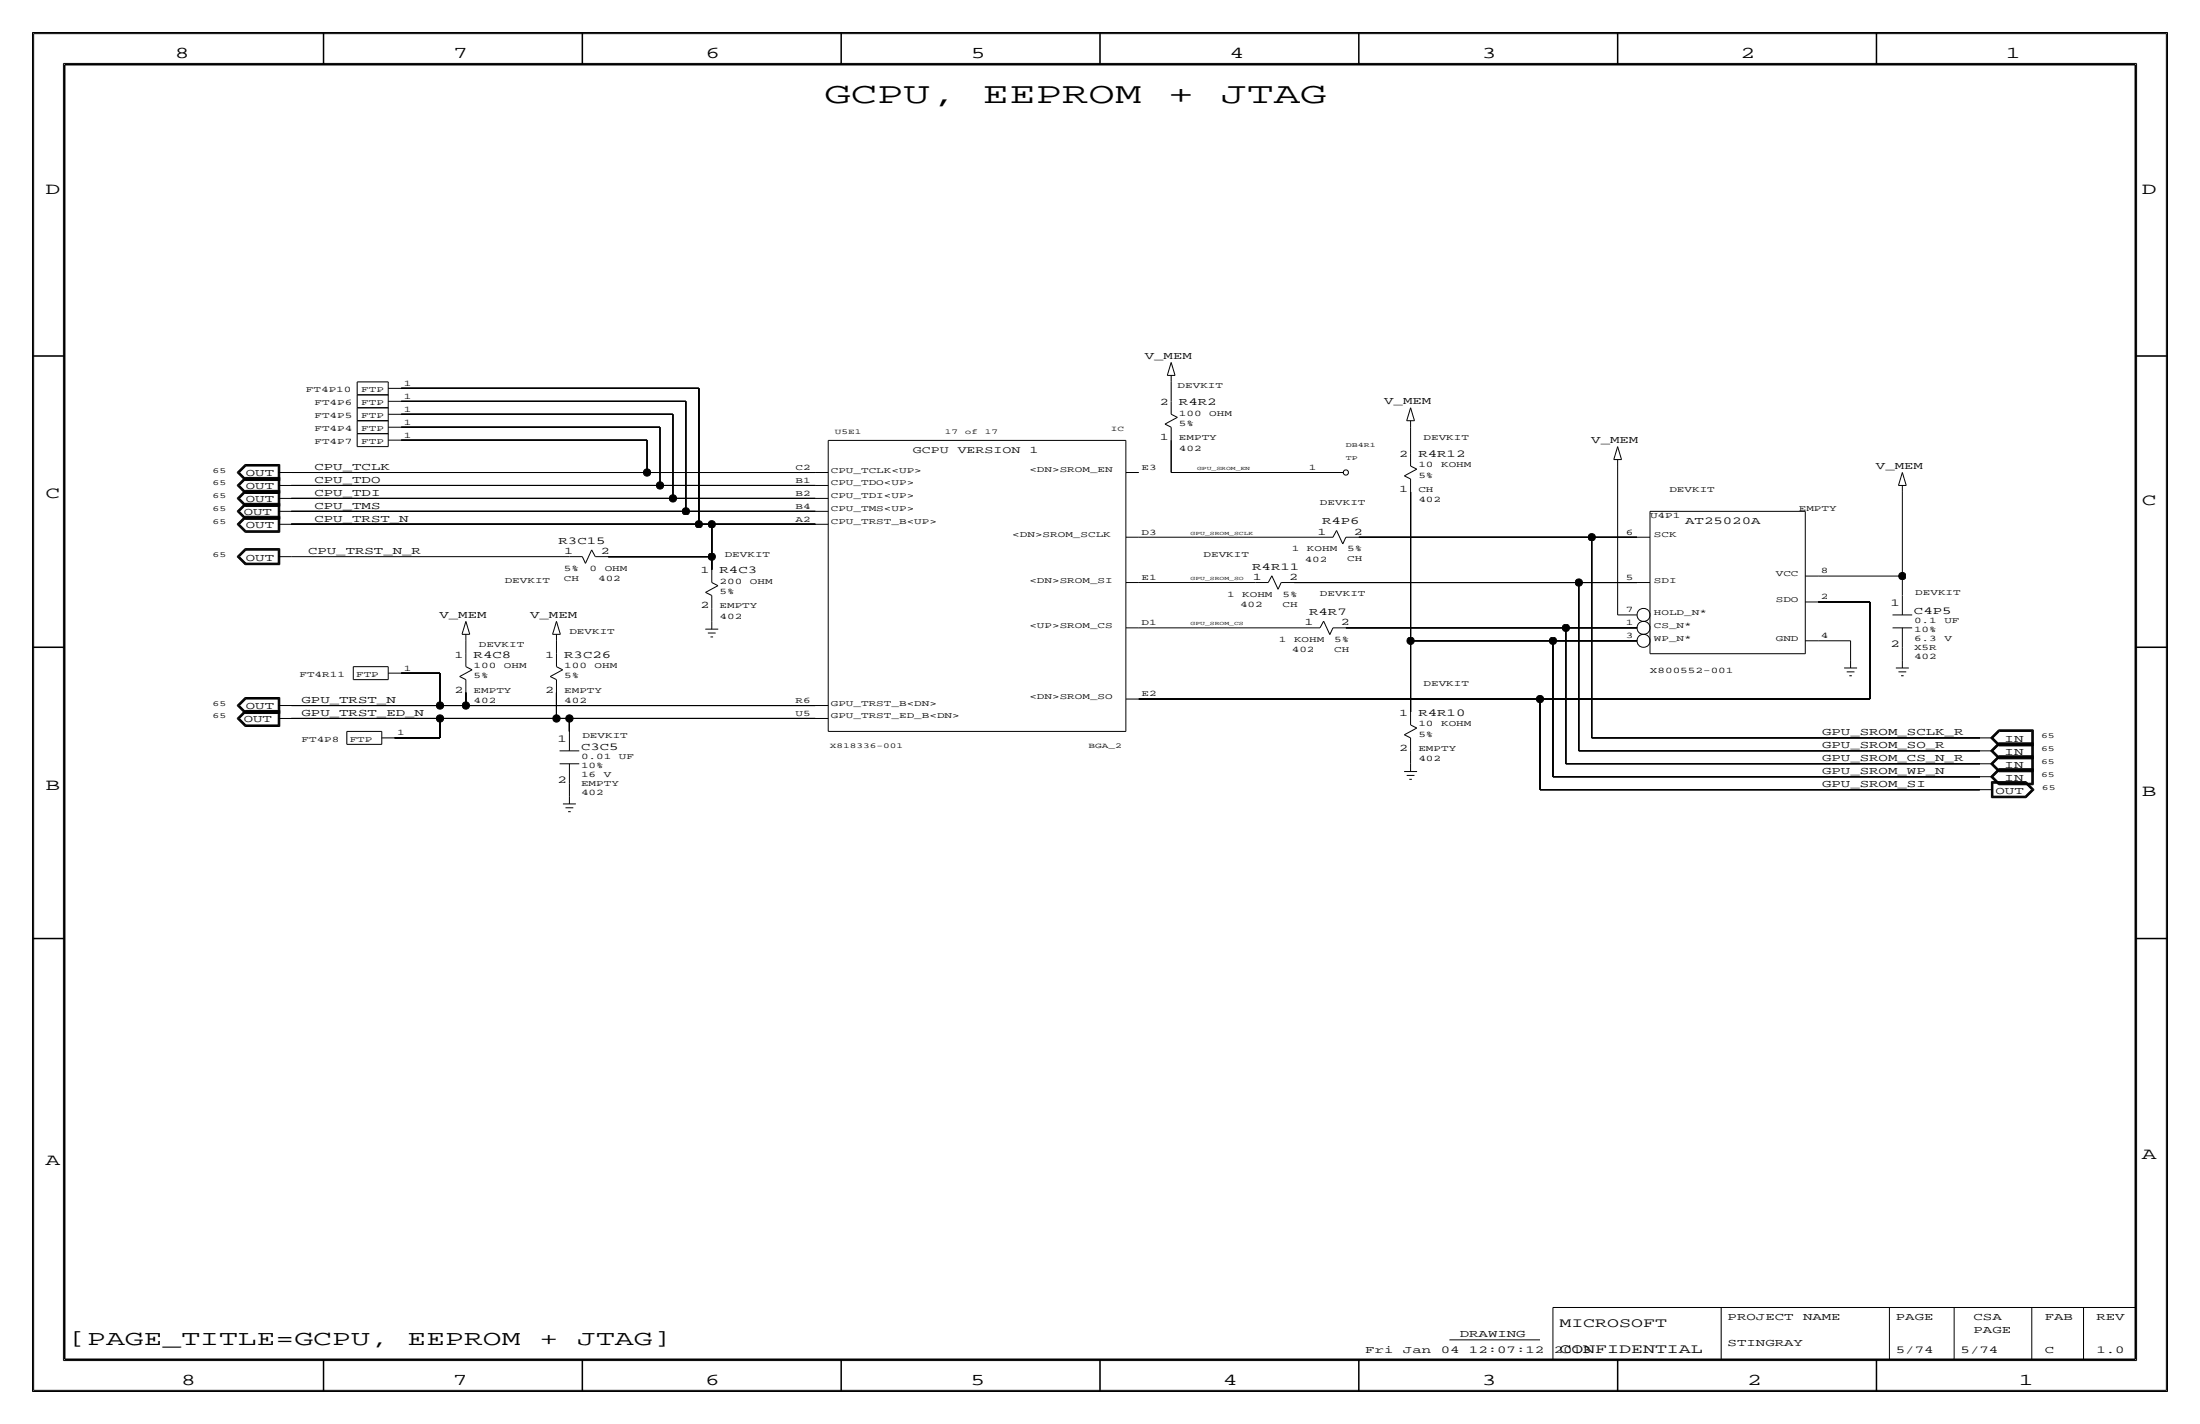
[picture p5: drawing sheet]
<svg xmlns="http://www.w3.org/2000/svg" width="432mm" height="279mm" viewBox="0 0 432 279" stroke-linecap="round" stroke-linejoin="round" font-family="sans-serif">
<!-- layer: Nets -->
<g fill="none" stroke="#000" stroke-width=".2">
<path d="M78.7 78.7h55.9zM78.7 76.2h58.5zM134.6 78.7v21.6zM137.2 76.2v26.7zM229.9 74.9v3.8zM57.1 92.7h69.9zM57.1 95.2h72.4zM57.1 97.8h75zM78.7 86.4h48.3zM78.7 83.8h50.8zM78.7 81.3h53.4zM127 92.7h33z"/>
<path d="M127 86.4v6.3zM129.5 95.2h30.5zM129.5 83.8v11.4zM132.1 97.8h27.9zM132.1 81.3v16.5zM229.9 86.4v6.3zM229.9 92.7h29.2zM276.9 96.5v29.2zM276.9 83.8v5.1zM317.5 91.4v29.3zM373.4 96.5v16.5zM57.1 100.3h77.5z"/>
<path d="M57.1 109.2h54.7zM57.1 102.9h80.1zM119.4 109.2h20.3zM134.6 100.3h25.4zM137.2 102.9h2.5zM139.7 109.2v2.6zM139.7 102.9v6.3zM139.7 102.9h20.3zM139.7 119.4v2.5zM223.5 114.3h22.9zM223.5 105.4h35.6zM254 114.3h55.9z"/>
<path d="M266.7 105.4h45.7zM309.9 114.3h11.4zM309.9 114.3v33zM312.4 105.4h8.9zM312.4 105.4v39.4zM356.9 118.1h10.1zM356.9 113h16.5zM367 118.1v19.1zM373.4 113v3.8zM57.1 138.4h29.3zM78.7 132.1h7.7zM86.4 138.4h5z"/>
<path d="M86.4 132.1v6.3zM91.4 135.9v2.5zM91.4 125.7v2.6zM91.4 138.4h68.6zM109.2 135.9v5.1zM109.2 125.7v2.6zM223.5 137.2h78.8zM223.5 123.2h33zM264.2 123.2h43.1zM276.9 125.7v14zM276.9 125.7h27.9zM302.3 137.2v17.7z"/>
<path d="M302.3 137.2h64.7zM304.8 125.7h16.5zM304.8 125.7v26.7zM307.3 123.2h14zM307.3 123.2v26.7zM317.5 120.7h3.8zM356.9 125.7h6.3zM363.2 125.7v3.8zM373.4 127v2.5zM57.1 141h29.3zM77.5 144.8h8.9zM86.4 141v3.8z"/>
<path d="M86.4 141h22.8zM109.2 141h2.6zM111.8 141h48.2zM111.8 141v2.5zM111.8 153.7v2.5zM276.9 147.3v2.6zM302.3 154.9h86.3zM304.8 152.4h83.8zM307.3 149.9h81.3zM309.9 147.3h78.7zM312.4 144.8h76.2z"/>
</g>
<g fill="#000" stroke="#000" stroke-width=".2">
<circle cx="127" cy="92.7" r=".72"/>
<circle cx="129.5" cy="95.3" r=".72"/>
<circle cx="132.1" cy="97.8" r=".72"/>
<circle cx="134.6" cy="100.3" r=".72"/>
<circle cx="137.2" cy="102.9" r=".72"/>
<circle cx="139.7" cy="102.9" r=".72"/>
<circle cx="139.7" cy="109.2" r=".72"/>
<circle cx="309.9" cy="114.3" r=".72"/>
<circle cx="312.4" cy="105.4" r=".72"/>
<circle cx="373.4" cy="113" r=".72"/>
<circle cx="86.4" cy="138.4" r=".72"/>
<circle cx="91.4" cy="138.4" r=".72"/>
<circle cx="276.9" cy="125.7" r=".72"/>
<circle cx="302.3" cy="137.2" r=".72"/>
<circle cx="304.8" cy="125.7" r=".72"/>
<circle cx="307.3" cy="123.2" r=".72"/>
<circle cx="86.4" cy="141" r=".72"/>
<circle cx="109.2" cy="141" r=".72"/>
<circle cx="111.8" cy="141" r=".72"/>
</g>
<!-- layer: Components -->
<g fill="none" stroke="#000" stroke-width=".2">
<path d="M70.1 77.5v2.5zM70.1 77.5h6.1zM70.1 74.9v2.6zM70.1 74.9h6.1zM76.2 78.7h2.5zM76.2 76.2h2.5zM76.2 77.5v2.5zM76.2 74.9v2.6zM229.1 73.7h1.5zM229.9 73.7v1.2zM229.9 71.1l.7 2.6zM229.9 78.7v2.6z"/>
<path d="M229.9 71.1l-.8 2.6zM46.5 92.7l1.6 1.6zM46.5 95.2l1.6 1.6zM46.5 97.8l1.6 1.6zM46.5 92.7l1.6-1.6zM46.5 95.2l1.6-1.5zM46.5 97.8l1.6-1.6zM46.7 92.7l1.5 1.5zM46.7 95.3l1.5 1.4zM46.7 97.8l1.5 1.5zM46.7 92.7l1.5-1.5zM46.7 95.2l1.5-1.4z"/>
<path d="M46.7 97.8l1.5-1.5zM46.8 92.7l1.4-1.4zM46.8 95.2l1.4-1.3zM46.8 97.8l1.4-1.4zM46.8 92.7l1.4 1.4zM46.8 95.3l1.4 1.3zM46.8 97.8l1.4 1.4zM47 92.7l1.3-1.3zM47 95.2l1.3-1.2zM47 97.8l1.3-1.3zM47 92.7l1.3 1.3zM47 95.2l1.3 1.3z"/>
<path d="M47 97.8l1.3 1.3zM48.1 91.1h6.8zM48.1 93.7h6.8zM48.1 96.2h6.8zM48.1 98.8h6.8zM48.1 94.3h6.8zM48.1 96.8h6.8zM48.1 99.4h6.8zM48.2 91.2h6.6zM48.2 93.8h6.6zM48.2 96.3h6.6zM48.2 98.9h6.6z"/>
<path d="M48.2 94.2h6.6zM48.2 96.7h6.6zM48.2 99.3h6.6zM48.2 94.1h6.5zM48.2 96.6h6.5zM48.2 99.2h6.5zM48.2 91.3h6.5zM48.2 93.9h6.5zM48.2 96.4h6.5zM48.2 99h6.5zM48.3 91.4h6.3zM48.3 94h6.3z"/>
<path d="M48.3 96.5h6.3zM48.3 99.1h6.3zM54.6 92.7h2.5zM54.6 95.2h2.5zM54.6 97.8h2.5zM54.6 91.4v2.6zM54.6 94v2.5zM54.6 96.5v2.6zM54.6 99.1v2.5zM54.7 91.3v2.8zM54.7 93.9v2.7zM54.7 96.4v2.8z"/>
<path d="M54.7 99v2.7zM54.8 91.2v3zM54.8 93.8v2.9zM54.8 96.3v3zM54.8 98.9v2.9zM54.9 91.1v3.2zM54.9 93.7v3.1zM54.9 96.2v3.2zM54.9 98.8v3.1zM70.1 87.6h6.1zM70.1 85.1v2.5zM70.1 85.1h6.1z"/>
<path d="M70.1 82.5v2.6zM70.1 82.5h6.1zM70.1 80v2.5zM70.1 80h6.1zM76.2 86.4h2.5zM76.2 83.8h2.5zM76.2 81.3h2.5zM76.2 85.1v2.5zM76.2 82.5v2.6zM76.2 80v2.5zM160 92.7h2.6zM160 95.2h2.6z"/>
<path d="M160 97.8h2.6zM162.6 86.4h58.4zM162.6 86.4v57.1zM221 92.7h2.5zM221 86.4v57.1zM228.7 83.2l1.2 .6zM228.7 83.2l2.4-1.3zM229.9 83.8v2.6zM229.9 81.3l1.2 .6zM259 92.7h4.6zM275.6 93.4l2.5-1.4zM275.6 93.4l1.3 .6z"/>
<path d="M276.1 82.5h1.5zM276.9 82.5v1.3zM276.9 80l.7 2.5zM276.9 88.9v2.5zM276.9 94v2.5zM276.9 91.4l1.2 .6zM276.9 80l-.8 2.5zM316.7 90.2h1.6zM317.5 87.6l-.8 2.6zM317.5 90.2v1.2zM317.5 87.6l.8 2.6zM372.6 95.2h1.5z"/>
<path d="M373.4 92.7l-.8 2.5zM373.4 95.2v1.3zM373.4 92.7l.7 2.5zM46.5 109.2l1.6 1.6zM46.5 100.3l1.6 1.6zM46.5 102.9l1.6 1.5zM46.5 109.2l1.6-1.6zM46.5 100.3l1.6-1.5zM46.5 102.9l1.6-1.6zM46.7 109.2l1.5 1.5zM46.7 100.3l1.5 1.5zM46.7 102.9l1.5 1.4z"/>
<path d="M46.7 109.2l1.5-1.5zM46.7 100.3l1.5-1.4zM46.7 102.9l1.5-1.5zM46.8 109.2l1.4-1.4zM46.8 100.3l1.4-1.3zM46.8 102.9l1.4-1.4zM46.8 109.2l1.4 1.4zM46.8 100.3l1.4 1.4zM46.8 102.9l1.4 1.3zM47 109.2l1.3-1.2zM47 100.3l1.3-1.2zM47 102.9l1.3-1.3z"/>
<path d="M47 109.2l1.3 1.3zM47 100.3l1.3 1.3zM47 102.9l1.3 1.2zM48.1 107.6h6.8zM48.1 101.3h6.8zM48.1 110.8h6.8zM48.1 101.9h6.8zM48.1 104.4h6.8zM48.2 107.7h6.6zM48.2 101.4h6.6zM48.2 110.7h6.6zM48.2 101.8h6.6z"/>
<path d="M48.2 104.3h6.6zM48.2 110.6h6.5zM48.2 101.7h6.5zM48.2 104.2h6.5zM48.2 107.8h6.5zM48.2 101.5h6.5zM48.3 107.9h6.3zM48.3 110.5h6.3zM48.3 101.6h6.3zM48.3 104.1h6.3zM54.6 109.2h2.5zM54.6 100.3h2.5z"/>
<path d="M54.6 102.9h2.5zM54.6 107.9v2.6zM54.6 101.6v2.5zM54.7 107.8v2.8zM54.7 101.5v2.7zM54.8 107.7v3zM54.8 101.4v2.9zM54.9 107.6v3.2zM54.9 101.3v3.1zM111.8 109.2h2.5zM114.3 109.2l.6 1.3zM116.1 107.9l.7 1.3z"/>
<path d="M116.1 107.9l-1.2 2.6zM116.8 109.2h2.6zM138.5 116.2l2.4-1.3zM138.5 116.2l1.2 .6zM139.7 111.8v2.5zM139.7 116.8v2.6zM139.7 114.3l1.2 .6zM160 102.9h2.6zM160 100.3h2.6zM221 114.3h2.5zM221 105.4h2.5zM246.4 114.3h2.5z"/>
<path d="M249.6 113l1.3 2.6zM249.6 113l-.7 1.3zM251.5 114.3h2.5zM251.5 114.3l-.6 1.3zM259.1 105.4h2.5zM262.3 104.1l1.3 2.6zM262.3 104.1l-.7 1.3zM264.2 105.4h2.5zM264.2 105.4l-.6 1.3zM321.3 114.3h2.5zM321.3 105.4h2.5zM323.8 100.3v28z"/>
<path d="M323.8 100.3h30.5zM354.3 113h2.6zM354.3 118.1h2.6zM354.3 100.3v28zM373.4 116.8v3.9zM46.5 138.4l1.6 1.6zM46.7 138.4l1.5 1.5zM46.7 138.4l1.5-1.4zM46.8 138.4l1.4-1.3zM46.8 138.4l1.4 1.4zM47 138.4l1.3-1.2zM47 138.4l1.3 1.3z"/>
<path d="M48.1 139.4h6.8zM48.1 136.9h6.8zM48.1 139.4l-1.6 1.6zM48.1 136.9l-1.6 1.5zM48.2 139.5h6.6zM48.2 137h6.6zM48.2 139.9h6.6zM48.2 139.8h6.5zM48.2 139.6h6.5zM48.2 137.1h6.5zM48.3 139.7h6.3zM48.3 137.2h6.3z"/>
<path d="M54.6 138.4h2.5zM54.6 139.7v2.5zM54.6 137.2v2.5zM54.7 139.6v2.7zM54.7 137.1v2.7zM54.8 139.5v2.9zM54.8 137v2.9zM54.9 139.4v3.1zM54.9 136.9v3.1zM69.3 130.8v2.5zM69.3 133.3h6.9zM69.3 130.8h6.9z"/>
<path d="M76.2 132.1h2.5zM76.2 130.8v2.5zM90.2 132.7l1.2 .7zM90.2 132.7l2.5-1.3zM90.7 124.5h1.5zM91.4 128.3v2.5zM91.4 133.3v2.6zM91.4 130.8l1.3 .6zM91.4 124.5v1.2zM91.4 121.9l.8 2.6zM91.4 121.9l-.7 2.6zM108 132.7l2.4-1.3z"/>
<path d="M108 132.7l1.2 .7zM108.5 124.5h1.5zM109.2 121.9l-.7 2.6zM109.2 128.3v2.5zM109.2 133.3v2.6zM109.2 130.8l1.2 .6zM109.2 124.5v1.2zM109.2 121.9l.8 2.6zM138.4 123.4h2.6zM138.9 124.2h1.6zM139.4 125h.6zM139.7 121.9v1.5z"/>
<path d="M160 138.4h2.6zM221 137.2h2.5zM221 123.2h2.5zM256.5 123.2h2.6zM259.8 121.9l1.2 2.6zM259.8 121.9l-.7 1.3zM261.6 123.2h2.6zM261.6 123.2l-.6 1.3zM276.9 139.7v2.5zM323.8 128.3h30.5zM354.3 125.7h2.6zM361.9 131.1h2.6z"/>
<path d="M362.5 131.8h1.5zM363 132.6h.5zM363.2 129.5v1.6zM371.4 120.7h3.9zM371.4 123.2h3.9zM372.1 131.1h2.6zM372.6 131.8h1.5zM373.1 132.6h.5zM373.4 123.2v3.8zM373.4 129.5v1.6zM46.5 141l1.6 1.5zM46.7 141l1.5 1.4z"/>
<path d="M46.7 141l1.5-1.5zM46.8 141l1.4-1.4zM46.8 141l1.4 1.3zM47 141l1.3-1.3zM47 141l1.3 1.2zM48.1 142.5h6.8zM48.1 140h6.8zM48.2 142.4h6.6zM48.2 142.3h6.5zM48.3 142.2h6.3zM54.6 141h2.5zM68.1 146h6.8z"/>
<path d="M68.1 143.5h6.8zM68.1 143.5v2.5zM74.9 143.5v2.5zM74.9 144.8h2.6zM109.8 147.3h3.9zM109.8 149.9h3.9zM110.5 157.7h2.5zM111 158.5h1.5zM111.5 159.3h.5zM111.8 156.2v1.5zM111.8 143.5v3.8zM111.8 149.9v3.8z"/>
<path d="M160 141h2.6zM162.6 143.5h58.4zM275.6 151.4h2.5zM275.6 144.2l2.5-1.4zM275.6 144.2l1.3 .6zM276.1 152.1h1.5zM276.6 152.9h.5zM276.9 144.8v2.5zM276.9 142.2l1.2 .6zM276.9 149.9v1.5zM388.6 154.9h2.6zM388.6 152.4h2.6z"/>
<path d="M388.6 149.9h2.6zM388.6 147.3h2.6zM388.6 144.8h2.6zM390.7 152.4l1.6 1.6zM390.7 149.9l1.6 1.5zM390.7 147.3l1.6 1.6zM390.7 144.8l1.6 1.6zM390.7 152.4l1.6-1.6zM390.7 149.9l1.6-1.6zM390.7 147.3l1.6-1.6zM390.7 144.8l1.6-1.6zM390.9 153.4h6.8z"/>
<path d="M390.9 152.4l1.4 1.5zM390.9 149.9l1.4 1.4zM390.9 147.3l1.4 1.5zM390.9 144.8l1.4 1.5zM390.9 156.5h6.8zM390.9 153.4v3.1zM390.9 152.4l1.4-1.5zM390.9 149.9l1.4-1.5zM390.9 147.3l1.4-1.5zM390.9 144.8l1.4-1.5zM391 153.5v2.9zM391 156.4h6.6z"/>
<path d="M391 153.5h6.6zM391 152.4l1.4 1.4zM391 149.9l1.4 1.3zM391 147.3l1.4 1.4zM391 144.8l1.4 1.4zM391 152.4l1.4-1.4zM391 149.9l1.4-1.4zM391 147.3l1.4-1.4zM391 144.8l1.4-1.4zM391.1 153.6v2.7zM391.1 156.3h6.5zM391.1 153.6h6.5z"/>
<path d="M391.2 152.4l1.2 1.3zM391.2 149.9l1.2 1.2zM391.2 147.3l1.2 1.3zM391.2 144.8l1.2 1.2zM391.2 153.7h6.3zM391.2 153.7v2.5zM391.2 156.2h6.3zM391.2 152.4l1.2-1.3zM391.2 149.9l1.2-1.3zM391.2 147.3l1.2-1.2zM391.2 144.8l1.2-1.3zM392.3 150.8h6.8z"/>
<path d="M392.3 148.3h6.8zM392.3 145.7h6.8zM392.3 143.2h6.8zM392.3 154h6.8zM392.3 151.4h6.8zM392.3 148.9h6.8zM392.3 146.4h6.8zM392.3 150.9h6.7zM392.3 148.4h6.7zM392.3 145.8h6.7zM392.3 143.3h6.7zM392.3 153.9h6.7z"/>
<path d="M392.3 151.3h6.7zM392.3 148.8h6.7zM392.3 146.3h6.7zM392.4 151h6.5zM392.4 148.5h6.5zM392.4 145.9h6.5zM392.4 143.4h6.5zM392.4 153.8h6.5zM392.4 151.2h6.5zM392.4 148.7h6.5zM392.4 146.2h6.5zM392.4 151.1h6.4z"/>
<path d="M392.4 153.7h6.4zM392.4 148.6h6.4zM392.4 146h6.4zM392.4 143.5h6.4zM397.5 153.7l1.3 1.2zM397.5 156.2l1.3-1.3zM397.6 156.3l1.3-1.4zM397.6 153.6l1.3 1.3zM397.6 156.4l1.5-1.5zM397.6 153.5l1.5 1.4zM397.7 156.5l1.5-1.6zM397.7 153.4l1.5 1.5z"/>
<path d="M398.8 151.1v2.6zM398.8 148.6v2.5zM398.8 146v2.6zM398.8 143.5v2.6zM398.9 151v2.8zM398.9 148.5v2.7zM398.9 145.9v2.8zM398.9 143.4v2.8zM399 150.9v3zM399 148.4v2.9zM399 145.8v3zM399 143.3v3z"/>
<path d="M399.1 150.8v3.2zM399.1 148.3v3.1zM399.1 145.7v3.2zM399.1 143.2v3.2zM284.5 262.9h17.8z"/>
<circle cx="264.2" cy="92.7" r=".51"/>
<circle cx="322.6" cy="120.7" r="1.28"/>
<circle cx="322.6" cy="123.2" r="1.28"/>
<circle cx="322.6" cy="125.7" r="1.28"/>
</g>
<!-- layer: Page Border and Title Block -->
<g fill="none" stroke="#000" stroke-width=".3">
<path d="M6.3 6.3v266.7zM6.4 6.3h419zM12.7 12.7h406.4zM12.7 12.7v254zM63.5 6.3v6.4zM114.3 6.3v6.4zM165.1 6.3v6.4zM215.9 6.3v6.4zM266.7 6.3v6.4zM317.5 6.3v6.4zM368.3 6.3v6.4zM419.1 12.7v254z"/>
<path d="M425.4 6.3v266.7zM6.3 69.8h6.4zM419.1 69.8h6.3zM6.3 127h6.4zM419.1 127h6.3zM6.3 184.1h6.4zM419.1 184.1h6.3zM6.4 273h419zM12.7 266.7h406.4zM63.5 266.7v6.3zM114.3 266.7v6.3zM165.1 266.7v6.3z"/>
<path d="M215.9 266.7v6.3zM266.7 266.7v6.3zM317.5 266.7v6.3zM368.3 266.7v6.3z"/>
</g>
<g fill="none" stroke="#000" stroke-width=".2">
<path d="M6.6 6.6h418.6zM6.6 6.6v266.2zM12.4 12.4v254.6zM12.4 12.4h407zM419.4 12.4v254.6zM425.2 6.6v266.2zM304.8 256.5v10.2zM304.8 256.5h114.3zM337.8 256.5v10.2zM370.8 256.5v10.2zM383.5 256.5v10.2zM398.8 256.5v10.2z"/>
<path d="M408.9 256.5v10.2zM6.6 272.8h418.6zM12.4 267h407z"/>
</g>
<g font-size="5.8">
<text x="161.8" y="20.2">GCPU,</text>
<text x="192.9" y="20.2">EEPROM</text>
<text x="229.2" y="20.2">+</text>
<text x="239.6" y="20.2">JTAG</text>
</g>
<g font-size="4.2">
<text x="13.4" y="263.9">[PAGE_TITLE=GCPU,</text>
<text x="80" y="263.9">EEPROM</text>
<text x="105.9" y="263.9">+</text>
<text x="113.3" y="263.9">JTAG]</text>
</g>
<g font-size="3.3">
<text x="34.3" y="11.4">8</text>
<text x="88.9" y="11.4">7</text>
<text x="138.5" y="11.4">6</text>
<text x="190.5" y="11.4">5</text>
<text x="241.3" y="11.4">4</text>
<text x="290.8" y="11.4">3</text>
<text x="341.6" y="11.4">2</text>
<text x="393.7" y="11.4">1</text>
<text x="8.9" y="38.1">D</text>
<text x="420.4" y="38.1">D</text>
<text x="8.9" y="97.8">C</text>
<text x="420.4" y="99.1">C</text>
<text x="8.9" y="154.9">B</text>
<text x="420.4" y="156.2">B</text>
<text x="420.4" y="227.3">A</text>
<text x="8.9" y="228.6">A</text>
<text x="35.6" y="271.8">8</text>
<text x="88.9" y="271.8">7</text>
<text x="138.4" y="271.8">6</text>
<text x="190.5" y="271.8">5</text>
<text x="240" y="271.8">4</text>
<text x="290.8" y="271.8">3</text>
<text x="342.9" y="271.8">2</text>
<text x="396.2" y="271.8">1</text>
</g>
<g font-size="2.6">
<text x="306.1" y="260.4">MICROSOFT</text>
<text x="306.1" y="265.4">CONFIDENTIAL</text>
</g>
<g font-size="2.1">
<text x="224.7" y="70.5">V_MEM</text>
<text x="231.4" y="79.5">R4R2</text>
<text x="271.7" y="79.3">V_MEM</text>
<text x="278.4" y="89.7">R4R12</text>
<text x="312.3" y="87">V_MEM</text>
<text x="48.3" y="93.5">OUT</text>
<text x="61.7" y="92.2">CPU_TCLK</text>
<text x="61.7" y="94.7">CPU_TDO</text>
<text x="368.2" y="92.1">V_MEM</text>
<text x="47.9" y="101.1">OUT</text>
<text x="48.3" y="96">OUT</text>
<text x="48.3" y="98.6">OUT</text>
<text x="61.7" y="97.3">CPU_TDI</text>
<text x="61.7" y="99.8">CPU_TMS</text>
<text x="48.3" y="103.6">OUT</text>
<text x="61.7" y="102.4">CPU_TRST_N</text>
<text x="109.6" y="106.7">R3C15</text>
<text x="259.5" y="102.9">R4P6</text>
<text x="330.8" y="102.9">AT25020A</text>
<text x="48.3" y="110">OUT</text>
<text x="60.5" y="108.7">CPU_TRST_N_R</text>
<text x="141.2" y="112.5">R4C3</text>
<text x="245.8" y="111.8">R4R11</text>
<text x="371" y="118.9">1</text>
<text x="86.3" y="121.3">V_MEM</text>
<text x="104" y="121.3">V_MEM</text>
<text x="256.9" y="120.7">R4R7</text>
<text x="375.7" y="120.4">C4P5</text>
<text x="93" y="129">R4C8</text>
<text x="110.7" y="129">R3C26</text>
<text x="371" y="127">2</text>
<text x="59.2" y="137.9">GPU_TRST_N</text>
<text x="47.9" y="141.7">OUT</text>
<text x="48.3" y="139.2">OUT</text>
<text x="59.2" y="140.5">GPU_TRST_ED_N</text>
<text x="278.4" y="140.5">R4R10</text>
<text x="109.4" y="145.5">1</text>
<text x="114" y="147.1">C3C5</text>
<text x="357.6" y="146.8">GPU_SROM_SO_R</text>
<text x="357.6" y="149.4">GPU_SROM_CS_N_R</text>
<text x="357.6" y="144.3">GPU_SROM_SCLK_R</text>
<text x="393.4" y="148.1">IN</text>
<text x="393.4" y="145.5">IN</text>
<text x="109.4" y="153.7">2</text>
<text x="357.6" y="154.4">GPU_SROM_SI</text>
<text x="357.6" y="151.9">GPU_SROM_WP_N</text>
<text x="391.7" y="155.7">OUT</text>
<text x="393.4" y="153.2">IN</text>
<text x="393.4" y="150.6">IN</text>
<text x="286.5" y="262.4">DRAWING</text>
<text x="339.1" y="259.1">PROJECT</text>
<text x="353.9" y="259.1">NAME</text>
<text x="372.1" y="259.1">PAGE</text>
<text x="387.4" y="259.1">CSA</text>
<text x="387.4" y="261.6">PAGE</text>
<text x="401.3" y="259.1">FAB</text>
<text x="411.5" y="259.1">REV</text>
<text x="268" y="265.4">Fri</text>
<text x="275.4" y="265.4">Jan</text>
<text x="282.8" y="265.4">04</text>
<text x="288.3" y="265.4">12:07:12</text>
<text x="305" y="265.4">2013</text>
<text x="339.1" y="264.2">STINGRAY</text>
<text x="372.1" y="265.4">5/74</text>
<text x="384.8" y="265.4">5/74</text>
<text x="401.3" y="265.4">C</text>
<text x="411.5" y="265.4">1.0</text>
</g>
<g font-size="2">
<text x="227.6" y="79.5">2</text>
<text x="179.2" y="88.9">GCPU</text>
<text x="188" y="88.9">VERSION</text>
<text x="202" y="88.9">1</text>
<text x="227.6" y="86.4">1</text>
<text x="274.6" y="89.7">2</text>
<text x="274.6" y="96.5">1</text>
<text x="258.6" y="104.9">1</text>
<text x="265.7" y="104.9">2</text>
<text x="110.7" y="108.7">1</text>
<text x="117.9" y="108.7">2</text>
<text x="137.5" y="112.5">1</text>
<text x="245.9" y="113.8">1</text>
<text x="253" y="113.8">2</text>
<text x="137.5" y="119.4">2</text>
<text x="256" y="122.7">1</text>
<text x="263.2" y="122.7">2</text>
<text x="89.2" y="129">1</text>
<text x="107" y="129">1</text>
<text x="89.2" y="135.9">2</text>
<text x="107" y="135.9">2</text>
<text x="274.6" y="140.5">1</text>
<text x="274.6" y="147.3">2</text>
</g>
<g font-size="1.7">
<text x="60" y="77">FT4P10</text>
<text x="70.9" y="77">FTP</text>
<text x="79.2" y="75.7">1</text>
<text x="231.1" y="76.2">DEVKIT</text>
<text x="61.7" y="82">FT4P5</text>
<text x="61.7" y="79.5">FT4P6</text>
<text x="70.9" y="82">FTP</text>
<text x="70.9" y="79.5">FTP</text>
<text x="79.2" y="83.3">1</text>
<text x="79.2" y="80.8">1</text>
<text x="79.2" y="78.2">1</text>
<text x="231.4" y="81.5">100</text>
<text x="231.4" y="83.6">5%</text>
<text x="237.3" y="81.5">OHM</text>
<text x="61.7" y="87.1">FT4P7</text>
<text x="61.7" y="84.6">FT4P4</text>
<text x="70.9" y="87.1">FTP</text>
<text x="70.9" y="84.6">FTP</text>
<text x="79.2" y="85.9">1</text>
<text x="231.4" y="86.4">EMPTY</text>
<text x="231.4" y="88.4">402</text>
<text x="279.4" y="86.4">DEVKIT</text>
<text x="156.2" y="92.2">C2</text>
<text x="156.2" y="94.7">B1</text>
<text x="163.1" y="92.7">CPU_TCLK&lt;UP&gt;</text>
<text x="163.1" y="95.2">CPU_TDO&lt;UP&gt;</text>
<text x="202" y="92.7">&lt;DN&gt;SROM_EN</text>
<text x="224" y="92.2">E3</text>
<text x="256.9" y="92.2">1</text>
<text x="278.4" y="93.7">5%</text>
<text x="278.4" y="91.7">10</text>
<text x="282.8" y="91.7">KOHM</text>
<text x="156.2" y="97.3">B2</text>
<text x="156.2" y="99.8">B4</text>
<text x="163.1" y="97.8">CPU_TDI&lt;UP&gt;</text>
<text x="163.1" y="100.3">CPU_TMS&lt;UP&gt;</text>
<text x="259.1" y="99.1">DEVKIT</text>
<text x="278.4" y="96.5">CH</text>
<text x="278.4" y="98.6">402</text>
<text x="323.8" y="101.6">U4P1</text>
<text x="327.7" y="96.5">DEVKIT</text>
<text x="353.1" y="100.3">EMPTY</text>
<text x="156.2" y="102.4">A2</text>
<text x="163.1" y="102.9">CPU_TRST_B&lt;UP&gt;</text>
<text x="198.7" y="105.4">&lt;DN&gt;SROM_SCLK</text>
<text x="224" y="104.9">D3</text>
<text x="319.1" y="104.9">6</text>
<text x="324.6" y="105.4">SCK</text>
<text x="110.7" y="112">5%</text>
<text x="110.7" y="113.9">CH</text>
<text x="115.7" y="112">0</text>
<text x="118.7" y="112">OHM</text>
<text x="142.2" y="109.2">DEVKIT</text>
<text x="224" y="113.8">E1</text>
<text x="236.2" y="109.2">DEVKIT</text>
<text x="253.5" y="108.2">1</text>
<text x="256.1" y="110.2">402</text>
<text x="256.5" y="108.2">KOHM</text>
<text x="264.4" y="108.2">5%</text>
<text x="264.4" y="110.1">CH</text>
<text x="319.1" y="113.8">5</text>
<text x="348.5" y="113">VCC</text>
<text x="357.4" y="112.5">8</text>
<text x="99.1" y="114.3">DEVKIT</text>
<text x="117.4" y="114">402</text>
<text x="141.2" y="119.4">EMPTY</text>
<text x="141.2" y="114.6">200</text>
<text x="141.2" y="116.6">5%</text>
<text x="147.2" y="114.6">OHM</text>
<text x="202" y="114.3">&lt;DN&gt;SROM_SI</text>
<text x="240.8" y="117.1">1</text>
<text x="243.4" y="119.1">402</text>
<text x="243.8" y="117.1">KOHM</text>
<text x="251.7" y="117.1">5%</text>
<text x="251.7" y="119">CH</text>
<text x="259.1" y="116.8">DEVKIT</text>
<text x="324.6" y="114.3">SDI</text>
<text x="348.5" y="118.1">SDO</text>
<text x="357.4" y="117.6">2</text>
<text x="375.9" y="116.8">DEVKIT</text>
<text x="111.8" y="124.5">DEVKIT</text>
<text x="141.2" y="121.4">402</text>
<text x="202" y="123.2">&lt;UP&gt;SROM_CS</text>
<text x="224" y="122.7">D1</text>
<text x="251" y="126">1</text>
<text x="254" y="126">KOHM</text>
<text x="261.9" y="126">5%</text>
<text x="319.1" y="122.7">1</text>
<text x="319.1" y="120.1">7</text>
<text x="319.1" y="125.2">3</text>
<text x="324.6" y="120.7">HOLD_N*</text>
<text x="324.6" y="123.2">CS_N*</text>
<text x="324.6" y="125.7">WP_N*</text>
<text x="348.5" y="125.7">GND</text>
<text x="357.4" y="125.2">4</text>
<text x="375.7" y="122.2">0.1</text>
<text x="375.7" y="125.7">6.3</text>
<text x="375.7" y="123.9">10%</text>
<text x="381.6" y="122.2">UF</text>
<text x="381.6" y="125.7">V</text>
<text x="79.2" y="131.6">1</text>
<text x="93" y="131.1">100</text>
<text x="94" y="127">DEVKIT</text>
<text x="98.9" y="131.1">OHM</text>
<text x="110.7" y="131.1">100</text>
<text x="116.7" y="131.1">OHM</text>
<text x="253.5" y="128">402</text>
<text x="261.9" y="127.9">CH</text>
<text x="375.7" y="129.3">402</text>
<text x="375.7" y="127.5">X5R</text>
<text x="58.8" y="132.8">FT4R11</text>
<text x="69.9" y="132.8">FTP</text>
<text x="93" y="133.1">5%</text>
<text x="93" y="135.9">EMPTY</text>
<text x="93" y="137.9">402</text>
<text x="110.7" y="137.9">402</text>
<text x="110.7" y="133.1">5%</text>
<text x="110.7" y="135.9">EMPTY</text>
<text x="156.2" y="137.9">R6</text>
<text x="202" y="137.2">&lt;DN&gt;SROM_SO</text>
<text x="224" y="136.7">E2</text>
<text x="279.4" y="134.6">DEVKIT</text>
<text x="323.8" y="132.1">X800552-001</text>
<text x="156.2" y="140.5">U5</text>
<text x="163.1" y="138.4">GPU_TRST_B&lt;DN&gt;</text>
<text x="163.1" y="141">GPU_TRST_ED_B&lt;DN&gt;</text>
<text x="278.4" y="142.5">10</text>
<text x="282.8" y="142.5">KOHM</text>
<text x="59.2" y="145.5">FT4P8</text>
<text x="68.6" y="145.5">FTP</text>
<text x="78" y="144.3">1</text>
<text x="114" y="148.8">0.01</text>
<text x="114.3" y="144.8">DEVKIT</text>
<text x="121.5" y="148.8">UF</text>
<text x="278.4" y="149.4">402</text>
<text x="278.4" y="147.3">EMPTY</text>
<text x="278.4" y="144.5">5%</text>
<text x="114" y="156">402</text>
<text x="114" y="152.4">16</text>
<text x="114" y="154.2">EMPTY</text>
<text x="114" y="150.6">10%</text>
<text x="118.5" y="152.4">V</text>
</g>
<g font-size="1.5">
<text x="163.8" y="85.1">U5E1</text>
<text x="185.4" y="85.1">17</text>
<text x="189.3" y="85.1">of</text>
<text x="193.3" y="85.1">17</text>
<text x="218" y="84.5">IC</text>
<text x="41.7" y="92.7">65</text>
<text x="41.7" y="95.2">65</text>
<text x="41.7" y="97.8">65</text>
<text x="41.7" y="100.3">65</text>
<text x="41.7" y="102.9">65</text>
<text x="41.7" y="109.2">65</text>
<text x="41.7" y="138.4">65</text>
<text x="41.7" y="141">65</text>
<text x="162.9" y="146.7">X818336-001</text>
<text x="213.6" y="146.7">BGA_2</text>
<text x="400.6" y="144.8">65</text>
<text x="400.6" y="147.3">65</text>
<text x="400.6" y="149.9">65</text>
<text x="400.6" y="152.4">65</text>
<text x="400.8" y="154.9">65</text>
</g>
<g font-size="1.3">
<text x="264.2" y="87.6">DB4R1</text>
<text x="264.2" y="90.2">TP</text>
</g>
<g font-size="1.1">
<text x="234.9" y="92.2">GPU_SROM_EN</text>
<text x="233.7" y="104.9">GPU_SROM_SCLK</text>
<text x="233.7" y="113.8">GPU_SROM_SO</text>
<text x="233.7" y="122.7">GPU_SROM_CS</text>
</g>
</svg>
